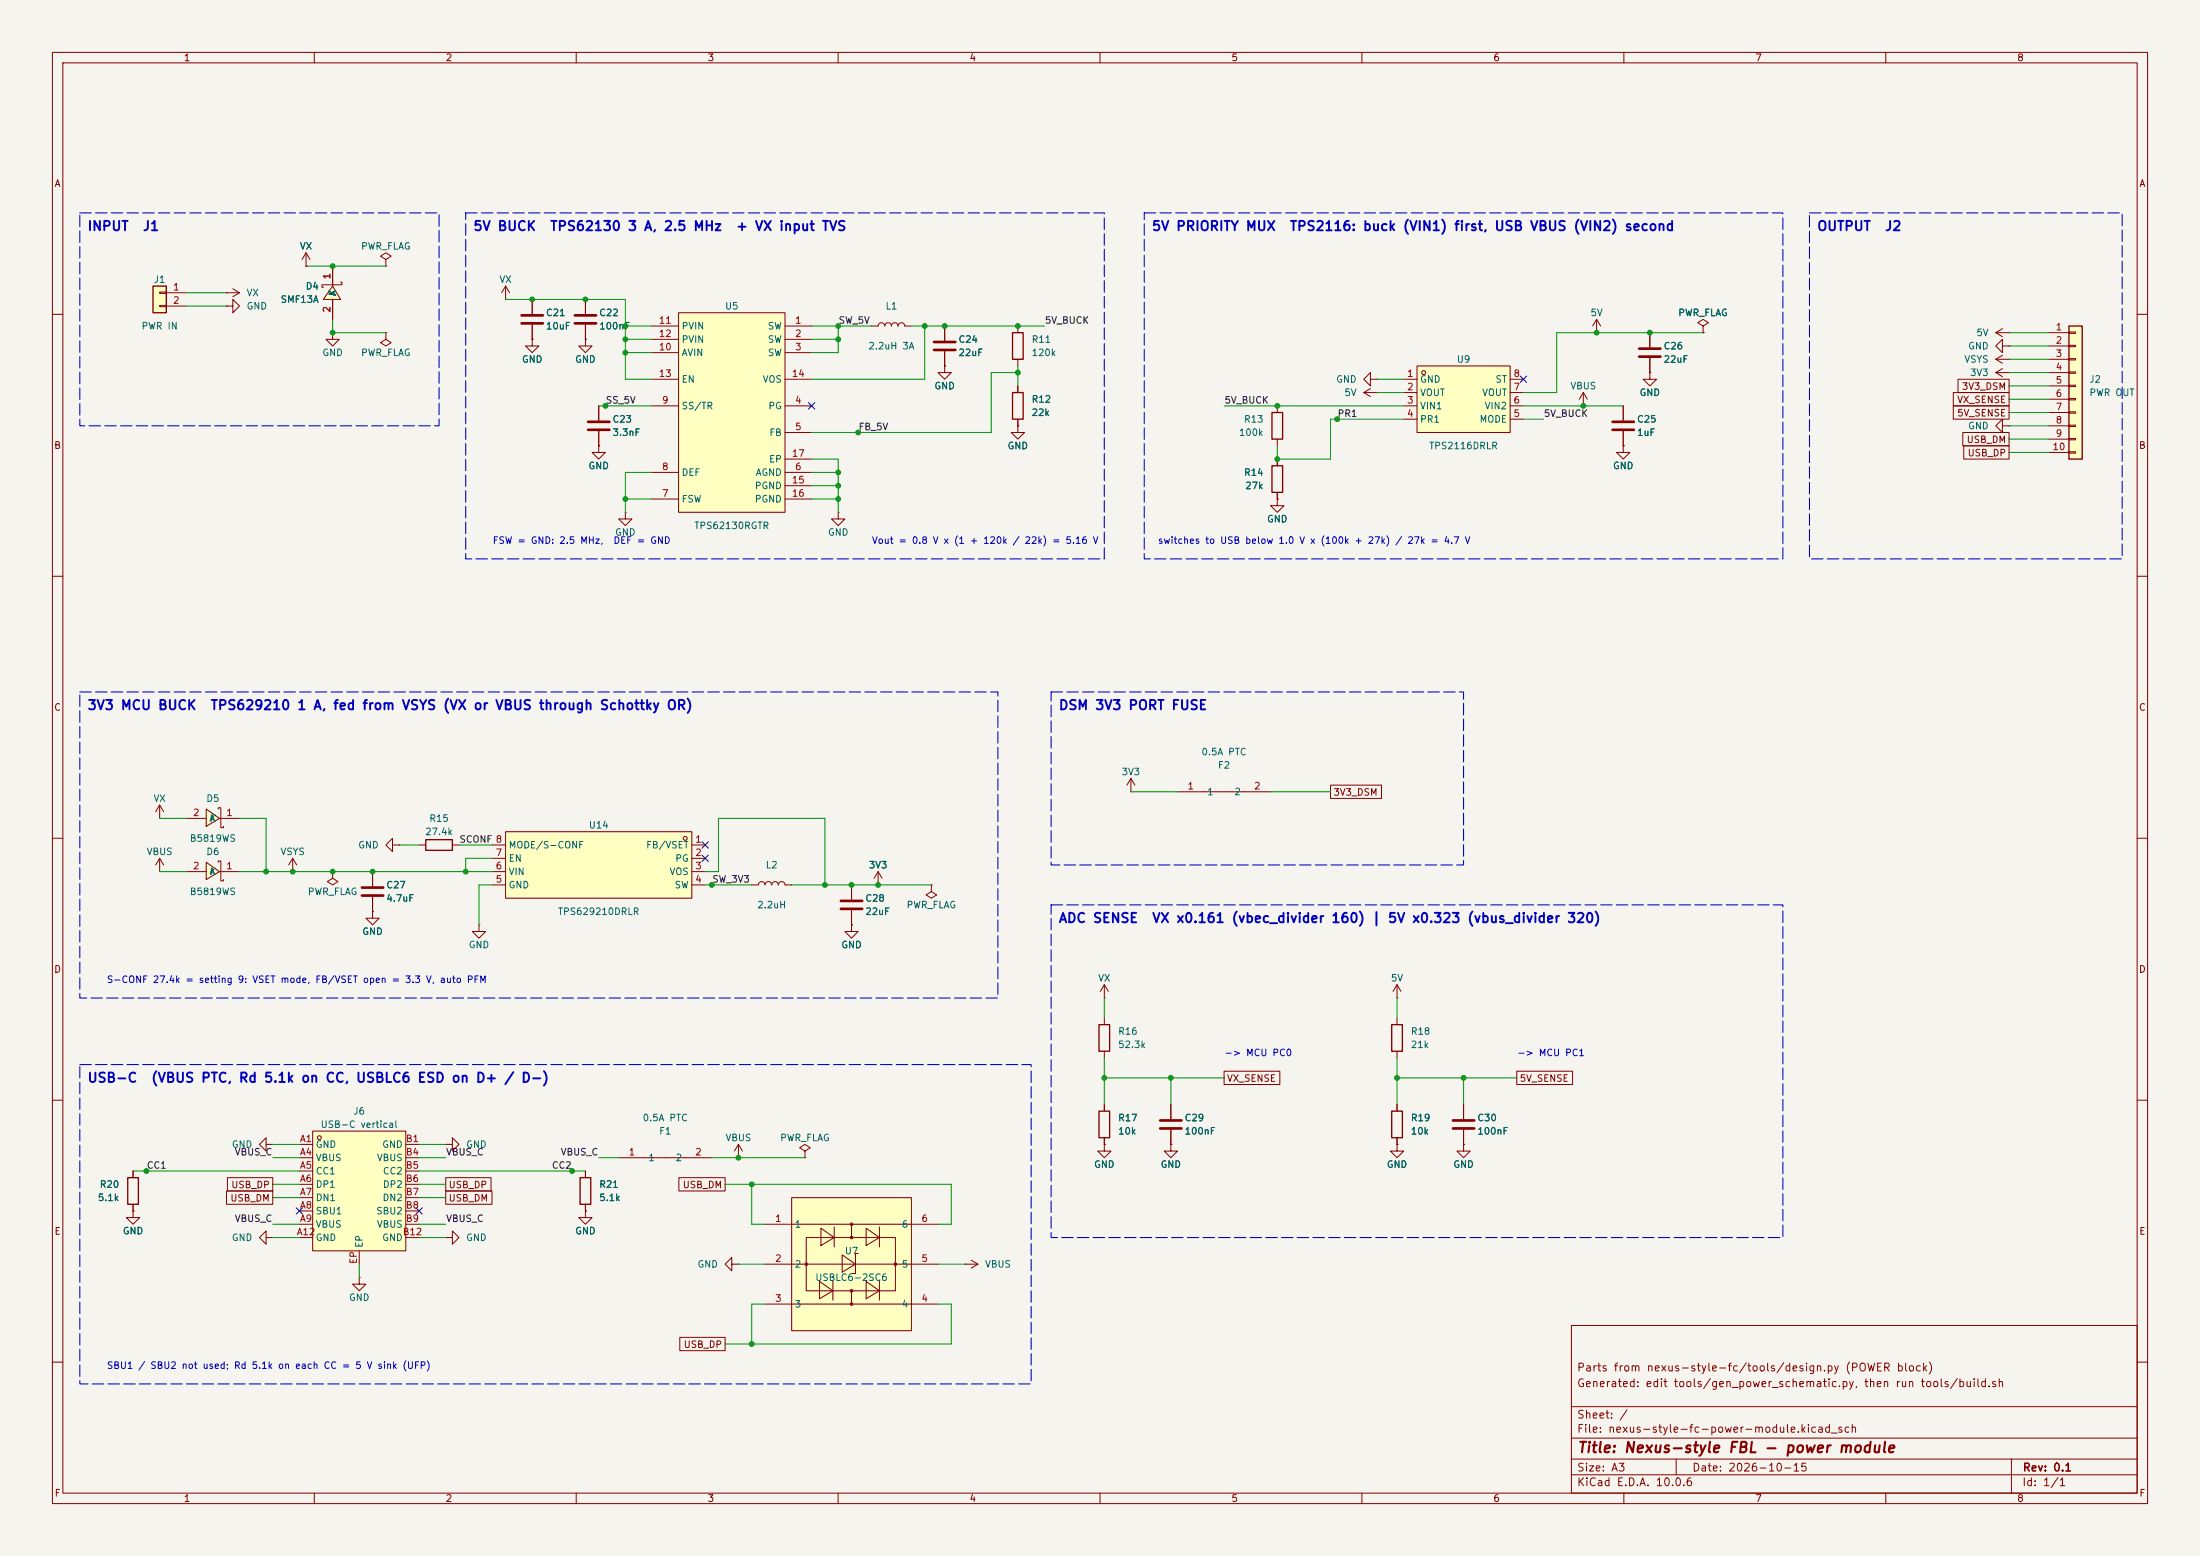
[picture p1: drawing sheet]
<svg xmlns="http://www.w3.org/2000/svg" width="420mm" height="297mm" viewBox="0 0 420 297" stroke-linecap="round" stroke-linejoin="round" font-family="sans-serif">
<path d="M0 0h420v297h-420z" fill="#f5f4ef" stroke="#f5f4ef" stroke-width=".19"/>
<g fill="none" stroke="#840000" stroke-width=".19">
<path d="M10 10h400v277h-400zM12 12h396v273h-396zM60 10v2M110 10v2M160 10v2M210 10v2M260 10v2M310 10v2M360 10v2M10 60h2M166.4 62.2h1.2a.64 .64 0 0 1 .7-.6 .64 .64 0 0 1 .6 .6 .64 .64 0 0 1 .6-.6 .64 .64 0 0 1 .7 .6 .64 .64 0 0 1 .6-.6 .64 .64 0 0 1 .6 .6 .64 .64 0 0 1 .7-.6 .64 .64 0 0 1 .6 .6h1.3M315 71.1v1.3h1.2l-1.2 1.3-1.3-1.3h1.3"/>
<path d="M315 71.1h.1M325.1 62.2l1-.6-1-.6-1 .6 1 .6v1.3M325.1 63.5h.1M381 71.1l1.3 .8M381 71.1h2.5M381 68.6l1.3 .7M381 68.6h2.5M381 63.5l1.3 .8M381 63.5h2.5M382.3 66v-1.2l-1.3 1.2 1.3 1.3v-1.3h1.2M382.3 70.4l-1.3 .7M382.3 67.8l-1.3 .8"/>
<path d="M382.3 62.7l-1.3 .8M383.5 71.1h.1M383.5 68.6h.1M383.5 63.5h.1M383.5 66h.1M408 60h2M119.4 97.8v1.3h1.2l-1.2 1.2-1.3-1.2h1.3M119.4 97.8h.1M382.3 81.3v-1.3l-1.3 1.3 1.3 1.3v-1.3h1.2M383.5 81.3h.1M10 110h2M408 110h2"/>
<path d="M10 160h2M408 160h2M10 210h2M408 210h2M139.7 241.3v-1.3l-1.3 1.3 1.3 1.3v-1.3h1.3M141 241.3h.1M300 253h108v32h-108zM10 260h2M300 278.5h108M300 274.5h108M300 268.5h108M320 278.5v3"/>
<path d="M384 278.5v6.5M408 260h2M60 285v2M110 285v2M160 285v2M210 285v2M260 285v2M300 281.5h108M310 285v2M360 285v2"/>
</g>
<path d="M395 62.2h2.5v25.4h-2.5z" fill="#ffffc2"/>
<path d="M242.8 78.7h2.1v5.1h-2.1zM395 62.2h2.5v25.4h-2.5zM242.8 88.9h2.1v5.1h-2.1z" fill="none" stroke="#840000" stroke-width=".25"/>
<g fill="none" stroke="#840000" stroke-width=".19">
<path d="M180.3 69.9v1.2h1.3l-1.3 1.3-1.2-1.3h1.2M180.3 69.9h.1M180.3 62.2v2.8M180.3 67.1v2.8M243.8 77.5v1.2M260.3 74.9l1.3 .8M260.3 74.9h2.6M261.6 72.4v-1.3l-1.3 1.3 1.3 1.3v-1.3h1.3M261.6 74.2l-1.3 .7M262.9 74.9h.1M262.9 72.4h.1M302.3 77.5h.1"/>
<path d="M302.3 74.9l-.8 1.3M302.3 74.9l.7 1.3M302.3 74.9v2.6M309.9 77.5v2.8M391.2 63.5h3.8M391.2 66h3.8M391.2 68.6h3.8M391.2 71.1h3.8M391.2 73.7h3.8M391.2 76.2h3.8M391.2 78.7h3.8M395 63.4h1.2v.2h-1.2z"/>
<path d="M395 65.9h1.2v.3h-1.2zM395 68.5h1.2v.2h-1.2zM395 71h1.2v.2h-1.2zM395 73.5h1.2v.3h-1.2zM395 76.1h1.2v.2h-1.2zM395 78.6h1.2v.3h-1.2zM194.3 81.3v1.3h1.3l-1.3 1.2-1.3-1.2h1.3M194.3 81.3h.1M243.8 95.3v1.2h1.3l-1.3 1.3-1.2-1.3h1.2M243.8 95.3h.1M243.8 83.8v1.3M243.8 87.6v1.3"/>
<path d="M243.8 94v1.3M309.9 85.1v1.3h1.2l-1.2 1.2-1.3-1.2h1.3M309.9 85.1h.1M309.9 82.3v2.8M391.2 81.3h3.8M391.2 83.8h3.8M391.2 86.4h3.8M395 81.2h1.2v.2h-1.2zM395 83.7h1.2v.2h-1.2zM395 86.2h1.2v.3h-1.2z"/>
</g>
<path d="M178.3 65.3h4.1M178.3 66.8h4.1M307.8 80.5h4.1M307.8 82h4.1" fill="none" stroke="#840000" stroke-width=".51"/>
<path d="M270.5 69.9h17.8v12.7h-17.8z" fill="#ffffc2"/>
<g fill="none" stroke="#840000" stroke-width=".19">
<path d="M268 72.4h2.5M268 74.9h2.5M268 77.5h2.5M270.5 69.9h17.8v12.7h-17.8zM288.3 72.4h2.5M288.3 74.9h2.5M288.3 77.5h2.5M268 80h2.5M288.3 80h2.5"/>
<circle cx="271.8" cy="71.1" r=".38"/>
</g>
<path d="M129.5 59.7h20.4v38.1h-20.4z" fill="#ffffc2"/>
<g fill="none" stroke="#840000" stroke-width=".19">
<path d="M129.5 59.7h20.4v38.1h-20.4zM124.5 62.2h5M124.5 64.8h5M124.5 67.3h5M124.5 77.5h5M124.5 72.4h5M149.9 62.2h5M149.9 64.8h5M149.9 67.3h5M149.9 77.5h5M149.9 72.4h5M124.5 90.2h5"/>
<path d="M124.5 95.3h5M149.9 82.6h5M149.9 90.2h5M149.9 95.3h5M149.9 92.7h5M149.9 87.6h5M30.5 156.2h.1M30.5 153.7l-.8 1.2M30.5 153.7l.7 1.2M30.5 153.7v2.5M266.7 194.3v1.3M210.8 218.4v1.3h1.3l-1.3 1.3-1.3-1.3h1.3"/>
<path d="M210.8 218.4h.1M210.8 210.8v1.3M210.8 217.2v1.2M223.5 218.4v1.3h1.3l-1.3 1.3-1.3-1.3h1.3M223.5 218.4h.1M223.5 210.8v2.8M223.5 215.6v2.8M266.7 218.4v1.3h1.3l-1.3 1.3-1.3-1.3h1.3M266.7 218.4h.1M266.7 200.7v1.2M266.7 210.8v1.3M266.7 217.2v1.2"/>
<path d="M279.4 210.8v2.8M279.4 215.6v2.8M25.4 223.5v1.3M25.4 229.9v1.2M118.1 221h17.8M184.1 241.3h.1M184.1 241.3h2.6M185.4 240.5l1.3 .8M186.7 241.3l-1.3 .8"/>
</g>
<path d="M265.7 195.6h2v5.1h-2zM209.8 212.1h2v5.1h-2zM265.7 212.1h2v5.1h-2zM24.4 224.8h2v5.1h-2z" fill="none" stroke="#840000" stroke-width=".25"/>
<path d="M221.5 213.9h4.1M221.5 215.4h4.1M277.4 213.9h4M277.4 215.4h4" fill="none" stroke="#840000" stroke-width=".51"/>
<path d="M39.4 154.4l2.5 1.8-2.5 1.5z" fill="#ffffc2"/>
<g fill="none" stroke="#840000" stroke-width=".19">
<path d="M194.3 62.2v1.3M194.3 68.6v1.3M194.3 73.7v1.2M194.3 80v1.3M35.6 156.2h3.8M39.4 154.4l2.5 1.8-2.5 1.5zM41.7 154.4v-.2h.5v3.8h.5v-.3M41.9 156.2h3.8M215.9 151.1h.1M215.9 148.6l-.8 1.3M215.9 148.6l.8 1.3M215.9 148.6v2.5"/>
<path d="M224.8 151.1h17.8M71.1 166.4v2.8M71.1 171.2v2.8M80 161.3h1.3M86.4 161.3h1.2M91.4 176.5v1.3h1.3l-1.3 1.3-1.2-1.3h1.2M91.4 176.5h.1M210.8 190.5h.1M210.8 188v2.5M210.8 194.3v1.3M210.8 188l-.7 1.2M210.8 188l.8 1.2"/>
<path d="M266.7 190.5h.1M266.7 188l-.8 1.2M266.7 188l.8 1.2M266.7 188v2.5M210.8 200.7v1.2M279.4 218.4v1.3h1.3l-1.3 1.3-1.3-1.3h1.3M279.4 218.4h.1"/>
</g>
<path d="M193.3 74.9h2v5.1h-2zM193.3 63.5h2v5.1h-2zM81.3 160.3h5.1v2h-5.1zM209.8 195.6h2v5.1h-2z" fill="none" stroke="#840000" stroke-width=".25"/>
<path d="M69.1 169.4h4.1M69.1 170.9h4.1" fill="none" stroke="#840000" stroke-width=".51"/>
<path d="M96.5 158.8h35.6v12.7h-35.6z" fill="#ffffc2"/>
<g fill="none" stroke="#840000" stroke-width=".19">
<path d="M96.5 158.8h35.6v12.7h-35.6zM63.5 166.4v1.2l1 .7-1 .6-1-.6 1-.7M63.5 166.4h.1M71.1 174v1.3h1.3l-1.3 1.2-1.3-1.2h1.3M71.1 174h.1M94 161.3h2.5M94 163.8h2.5M94 166.4h2.5M94 168.9h2.5M132.1 161.3h2.5M132.1 163.8h2.5M132.1 166.4h2.5"/>
<path d="M132.1 168.9h2.5M143.5 168.9h1.3a.64 .64 0 0 1 .6-.6 .64 .64 0 0 1 .6 .6 .64 .64 0 0 1 .7-.6 .64 .64 0 0 1 .6 .6 .64 .64 0 0 1 .7-.6 .64 .64 0 0 1 .6 .6 .64 .64 0 0 1 .6-.6 .64 .64 0 0 1 .7 .6h1.2M50.8 218.4v-1.2l-1.3 1.2 1.3 1.3v-1.3h1.3M52.1 218.4h.1"/>
<circle cx="130.8" cy="160" r=".38"/>
</g>
<g fill="#ffffc2">
<path d="M151.1 228.6h22.9v25.4h-22.9z"/>
<path d="M153.9 236.2h17v10.2h-17z"/>
<path d="M156.5 244.6l2.5 1.8-2.5 1.5z"/>
<path d="M156.7 234.4l2.6 1.8-2.6 1.5z"/>
<path d="M160.8 239.5l2.5 1.8-2.5 1.5z"/>
<path d="M165.3 234.4l2.6 1.8-2.6 1.5z"/>
<path d="M165.3 244.6l2.6 1.8-2.6 1.5z"/>
</g>
<g fill="none" stroke="#840000" stroke-width=".19">
<path d="M146 233.7h33.1M151.1 228.6h22.9v25.4h-22.9zM153.9 236.2h17v10.2h-17zM156.7 234.4l2.6 1.8-2.6 1.5zM159.3 234.2v3.8M160.8 239.5l2.5 1.8-2.5 1.5zM162.6 233.7v2.5M163.8 239.3h-.5v3.8h-.7M165.3 234.4l2.6 1.8-2.6 1.5zM167.9 234.2v3.8M146 241.3h33.1M146 248.9h33.1"/>
<path d="M156.5 244.6l2.5 1.8-2.5 1.5zM159 244.3v3.9M162.6 246.4v2.5M165.3 244.6l2.6 1.8-2.6 1.5zM167.9 244.3v3.9"/>
<circle cx="162.6" cy="233.7" r=".25"/>
<circle cx="162.6" cy="236.2" r=".25"/>
<circle cx="153.9" cy="241.3" r=".25"/>
<circle cx="162.6" cy="246.4" r=".25"/>
<circle cx="162.6" cy="248.9" r=".25"/>
<circle cx="170.9" cy="241.3" r=".25"/>
</g>
<path d="M39.4 164.6l2.5 1.8-2.5 1.5z" fill="#ffffc2"/>
<g fill="none" stroke="#840000" stroke-width=".19">
<path d="M43.2 58.4h1.2v-1.2l1.3 1.2-1.3 1.3v-1.3M43.2 58.4h.1M43.2 55.9h.1M43.2 55.9h2.5M44.4 55.1l1.3 .8M45.7 55.9l-1.3 .7M304.8 63.5h.1M304.8 61l-.8 1.2M304.8 61l.8 1.2M304.8 61v2.5M315 63.5v2.8M315 68.3v2.8"/>
<path d="M30.5 166.4h.1M30.5 163.8l-.8 1.3M30.5 163.8l.7 1.3M30.5 163.8v2.6M35.6 166.4h3.8M39.4 164.6l2.5 1.8-2.5 1.5zM41.7 164.6v-.3h.5v3.9h.5v-.3M41.9 166.4h3.8M55.9 166.4h.1M55.9 163.8l-.8 1.3M55.9 163.8l.7 1.3M55.9 163.8v2.6"/>
<path d="M74.9 161.3v-1.3l-1.2 1.3 1.2 1.3v-1.3h1.3M76.2 161.3h.1M162.6 176.5v1.3h1.2l-1.2 1.3-1.3-1.3h1.3M162.6 176.5h.1M162.6 168.9v2.8M162.6 173.7v2.8M167.6 168.9h.1M167.6 166.4l-.7 1.2M167.6 166.4l.8 1.2M167.6 166.4v2.5M177.8 168.9v1.3l1 .6-1 .7-1-.7 1-.6M177.8 168.9h.1"/>
<path d="M141 218.4l-.8 1.3M141 218.4l.7 1.3M141 218.4v2.6M153.7 219.7l1-.6-1-.7-1 .7 1 .6v1.3M85.1 236.2h1.3v-1.3l1.2 1.3-1.2 1.3v-1.3M85.1 236.2h.1M111.8 231.1v1.3h1.2l-1.2 1.3-1.3-1.3h1.3M111.8 231.1h.1M111.8 223.5v1.3M111.8 229.9v1.2M141 221h.1M153.7 221h.1"/>
</g>
<path d="M312.9 66.5h4.1M312.9 68.1h4.1M160.5 172h4.1M160.5 173.5h4.1" fill="none" stroke="#840000" stroke-width=".51"/>
<path d="M110.7 224.8h2.1v5.1h-2.1z" fill="none" stroke="#840000" stroke-width=".25"/>
<path d="M63.5 54.6l1.5 2.6h-3.3z" fill="#ffffc2"/>
<g fill="none" stroke="#840000" stroke-width=".19">
<path d="M63.5 54.6l1.5 2.6h-3.3zM63.5 50.8v3.8M63.5 57.2v3.8M65 53.9h.3v.5h-3.8v.5h.2M96.5 57.2h.1M96.5 54.6l-.7 1.3M96.5 54.6l.8 1.3M96.5 54.6v2.6M111.8 57.2v2.7M101.6 64.8v1.2h1.3l-1.3 1.3-1.3-1.3h1.3M101.6 64.8h.1M111.8 64.8v1.2h1.2l-1.2 1.3-1.3-1.3h1.3"/>
<path d="M111.8 64.8h.1M111.8 62v2.8"/>
</g>
<path d="M109.7 60.2h4.1M109.7 61.7h4.1" fill="none" stroke="#840000" stroke-width=".51"/>
<path d="M59.7 215.9h17.8v22.9h-17.8z" fill="#ffffc2"/>
<g fill="none" stroke="#840000" stroke-width=".19">
<path d="M101.6 57.2v2.7M101.6 62v2.8M114.3 77.5v2.8M114.3 85.1v1.3h1.3l-1.3 1.2-1.3-1.2h1.3M114.3 85.1h.1M114.3 82.3v2.8M57.1 218.4h2.6M59.7 215.9h17.8v22.9h-17.8zM77.5 218.4h2.5M57.1 221h2.6M57.1 223.5h2.6M57.1 226.1h2.6"/>
<path d="M57.1 228.6h2.6M57.1 231.1h2.6M57.1 233.7h2.6M57.1 236.2h2.6M68.6 238.8v2.5M77.5 221h2.5M77.5 223.5h2.5M77.5 226.1h2.5M77.5 228.6h2.5M77.5 231.1h2.5M77.5 233.7h2.5M77.5 236.2h2.5"/>
<circle cx="61" cy="217.2" r=".38"/>
</g>
<path d="M99.6 60.2h4M99.6 61.7h4M112.3 80.5h4M112.3 82h4" fill="none" stroke="#840000" stroke-width=".51"/>
<path d="M29.2 54.6h2.5v5.1h-2.5z" fill="#ffffc2"/>
<path d="M29.2 54.6h2.5v5.1h-2.5z" fill="none" stroke="#840000" stroke-width=".25"/>
<g fill="none" stroke="#840000" stroke-width=".19">
<path d="M30.5 55.8h1.2v.2h-1.2zM30.5 58.3h1.2v.2h-1.2zM31.7 55.9h3.9M31.7 58.4h3.9M58.4 50.8h.1M58.4 48.3l-.7 1.2M58.4 48.3l.8 1.2M58.4 48.3v2.5M63.5 50.8v3.8M63.5 57.2v3.8M73.7 49.5l1-.6-1-.6-1.1 .6 1.1 .6v1.3M73.7 50.8h.1"/>
<path d="M101.6 57.2v2.7M111.8 57.2v2.7M63.5 63.5v1.3h1.3l-1.3 1.2-1.3-1.2h1.3M63.5 63.5h.1M73.7 63.5v1.3l1 .6-1 .6-1.1-.6 1.1-.6M73.7 63.5h.1M101.6 64.8h.1M101.6 62v2.8M111.8 64.8h.1M111.8 62v2.8M114.3 77.5v2.8M180.3 69.9h.1"/>
<path d="M180.3 62.2v2.8M180.3 67.1v2.8M194.3 73.7v1.2M309.9 77.5v2.8M315 71.1h.1M315 63.5v2.8M315 68.3v2.8M325.1 63.5h.1M372.9 74.9h10.6v2.6h-10.6zM372.9 77.5h10.6v2.5h-10.6zM373.8 72.4h9.7v2.5h-9.7zM114.3 85.1h.1"/>
<path d="M114.3 82.3v2.8M160 97.8v1.3h1.3l-1.3 1.2-1.3-1.2h1.3M160 97.8h.1M194.3 81.3h.1M194.3 80v1.3M243.8 95.3h.1M243.8 87.6v1.3M243.8 94v1.3M309.9 85.1h.1M309.9 82.3v2.8M374.7 82.5h8.8v2.6h-8.8zM374.9 85.1h8.6v2.5h-8.6z"/>
<path d="M254 149.9h9.7v2.5h-9.7zM71.1 174h.1M71.1 166.4v2.8M71.1 171.2v2.8M162.6 176.5h.1M162.6 168.9v2.8M162.6 173.7v2.8M167.6 168.9h.1M85.1 218.4h1.3v-1.2l1.2 1.2-1.2 1.3v-1.3M85.1 218.4h.1M210.8 218.4h.1M210.8 210.8v1.3"/>
<path d="M210.8 217.2v1.2M223.5 218.4h.1M223.5 210.8v2.8M223.5 215.6v2.8M233.7 204.5h10.6v2.5h-10.6zM266.7 218.4h.1M266.7 210.8v1.3M266.7 217.2v1.2M279.4 218.4h.1M279.4 210.8v2.8M279.4 215.6v2.8M289.6 204.5h10.6v2.5h-10.6z"/>
<path d="M25.4 231.1v1.3h1.3l-1.3 1.3-1.3-1.3h1.3M25.4 231.1h.1M25.4 223.5v1.3M25.4 229.9v1.2M43.2 227.3h8.9v2.6h-8.9zM43.4 224.8h8.7v2.5h-8.7zM50.8 236.2v-1.3l-1.3 1.3 1.3 1.3v-1.3h1.3M52.1 236.2h.1M85.1 227.3h8.8v2.6h-8.8zM85.1 224.8h8.6v2.5h-8.6zM111.8 231.1h.1M111.8 223.5v1.3"/>
<path d="M111.8 229.9v1.2M129.6 224.8h8.8v2.5h-8.8zM68.6 243.8v1.3h1.2l-1.2 1.3-1.3-1.3h1.3M68.6 243.8h.1M129.8 255.3h8.6v2.5h-8.6z"/>
</g>
<g fill="none" stroke="#009600" stroke-width=".19">
<path d="M35.6 55.9h7.6M35.6 58.4h7.6M58.4 50.8h15.3M96.5 57.2h22.9v15.2h5.1M63.5 61v2.5h10.2M114.3 77.5h10.2M119.4 62.2h5.1M119.4 64.8h5.1M119.4 67.3h5.1M154.9 62.2h11.5M154.9 64.8h5.1M160 62.2v5.1h-5.1"/>
<path d="M174 62.2h25.4M176.5 62.2v10.2h-21.6M194.3 71.1h-5.1v11.5h-34.3M194.3 69.9v3.8M233.7 77.5h34.3M262.9 72.4h5.1M262.9 74.9h5.1M290.8 77.5h19.1M325.1 63.5h-27.9v11.4h-6.4M383.5 73.7h7.7M383.5 63.5h7.7M383.5 78.7h7.7"/>
<path d="M383.5 71.1h7.7M383.5 76.2h7.7M383.5 66h7.7M383.5 68.6h7.7M119.4 95.3h5.1M124.5 90.2h-5.1v7.6M154.9 87.6h5.1v10.2M154.9 95.3h5.1M154.9 90.2h5.1M154.9 92.7h5.1M268 80h-14v7.6h-10.2v-2.5M290.8 80h3.8"/>
<path d="M383.5 83.8h7.7M383.5 81.3h7.7M383.5 86.4h7.7M30.5 156.2h5.1M45.7 156.2h5.1v10.2M215.9 151.1h8.9M242.6 151.1h11.4M30.5 166.4h5.1M45.7 166.4h48.3M76.2 161.3h3.8M87.6 161.3h6.4M94 168.9h-2.6v7.6"/>
<path d="M94 163.8h-5.1v2.6M134.6 168.9h8.9M134.6 166.4h2.6v-10.2h20.3v12.7M151.1 168.9h26.7M210.8 190.5v3.8M266.7 190.5v3.8M52.1 218.4h5M80 218.4h5.1M210.8 201.9v8.9M210.8 205.7h22.9M223.5 205.7v5.1M266.7 205.7h22.9"/>
<path d="M266.7 201.9v8.9M279.4 205.7v5.1M25.4 223.5h31.7M52.1 228.6h5M52.1 233.7h5M52.1 221h5M52.1 226.1h5M52.1 236.2h5M80 228.6h5.1M80 233.7h5.1M80 221h5.1M80 226.1h5.1"/>
<path d="M80 236.2h5.1M80 223.5h31.8M114.3 221h3.8M135.9 221h17.8M138.4 226.1h43.2v7.6h-2.5M143.5 226.1v7.6h2.5M68.6 241.3v2.5M141 241.3h5M146 248.9h-2.5v7.6M179.1 248.9h2.5v7.6h-43.2M179.1 241.3h5"/>
</g>
<path d="M154.3 76.9l1.2 1.2M155.5 76.9l-1.2 1.2M290.2 71.8l1.2 1.2M291.4 71.8l-1.2 1.2M134 163.2l1.2 1.2M134 160.7l1.2 1.2M135.2 163.2l-1.2 1.2M135.2 160.7l-1.2 1.2M56.5 230.5l1.3 1.2M57.8 230.5l-1.3 1.2M79.4 230.5l1.2 1.2M80.6 230.5l-1.2 1.2" fill="none" stroke="#000084" stroke-width=".19"/>
<path d="M15.2 40.6h68.6v40.7h-68.6zM88.9 40.6h121.9v66.1h-121.9zM218.4 40.6h122v66.1h-122zM345.4 40.6h59.7v66.1h-59.7zM15.2 132.1h175.3v58.4h-175.3zM200.7 132.1h78.7v33h-78.7zM200.7 172.7h139.7v63.5h-139.7zM15.2 203.2h181.6v61h-181.6z" fill="none" stroke="#0000c2" stroke-width=".2" stroke-dasharray="2.2 .8"/>
<g fill="#009600" stroke="#009600" stroke-width=".19">
<circle cx="180.3" cy="62.2" r=".46"/>
<circle cx="194.3" cy="62.2" r=".46"/>
<circle cx="194.3" cy="71.1" r=".46"/>
<circle cx="176.5" cy="62.2" r=".46"/>
<circle cx="119.4" cy="64.8" r=".46"/>
<circle cx="119.4" cy="67.3" r=".46"/>
<circle cx="160" cy="64.8" r=".46"/>
<circle cx="143.5" cy="256.5" r=".46"/>
<circle cx="135.9" cy="168.9" r=".46"/>
<circle cx="157.5" cy="168.9" r=".46"/>
<circle cx="162.6" cy="168.9" r=".46"/>
<circle cx="167.6" cy="168.9" r=".46"/>
<circle cx="160" cy="90.2" r=".46"/>
<circle cx="160" cy="92.7" r=".46"/>
<circle cx="160" cy="95.3" r=".46"/>
<circle cx="163.8" cy="82.6" r=".46"/>
<circle cx="63.5" cy="50.8" r=".46"/>
<circle cx="63.5" cy="63.5" r=".46"/>
<circle cx="141" cy="221" r=".46"/>
<circle cx="143.5" cy="226.1" r=".46"/>
<circle cx="109.2" cy="223.5" r=".46"/>
<circle cx="50.8" cy="166.4" r=".46"/>
<circle cx="55.9" cy="166.4" r=".46"/>
<circle cx="63.5" cy="166.4" r=".46"/>
<circle cx="27.9" cy="223.5" r=".46"/>
<circle cx="88.9" cy="166.4" r=".46"/>
<circle cx="71.1" cy="166.4" r=".46"/>
<circle cx="115.6" cy="77.5" r=".46"/>
<circle cx="119.4" cy="95.3" r=".46"/>
<circle cx="101.6" cy="57.2" r=".46"/>
<circle cx="111.8" cy="57.2" r=".46"/>
<circle cx="119.4" cy="62.2" r=".46"/>
<circle cx="160" cy="62.2" r=".46"/>
<circle cx="266.7" cy="205.7" r=".46"/>
<circle cx="279.4" cy="205.7" r=".46"/>
<circle cx="223.5" cy="205.7" r=".46"/>
<circle cx="210.8" cy="205.7" r=".46"/>
<circle cx="255.3" cy="80" r=".46"/>
<circle cx="243.8" cy="87.6" r=".46"/>
<circle cx="243.8" cy="77.5" r=".46"/>
<circle cx="304.8" cy="63.5" r=".46"/>
<circle cx="315" cy="63.5" r=".46"/>
<circle cx="302.3" cy="77.5" r=".46"/>
</g>
<text font-size="2" fill="#840000" x="301" y="277.8">Title: Nexus-style FBL - power module</text>
<g font-size="1.8" fill="#0000c2">
<text x="16.6" y="44.5">INPUT</text>
<text x="27.1" y="44.5">J1</text>
<text x="90.2" y="44.5">5V BUCK</text>
<text x="104.9" y="44.5">TPS62130 3 A, 2.5 MHz</text>
<text x="140.4" y="44.5">+ VX input TVS</text>
<text x="219.8" y="44.5">5V PRIORITY MUX</text>
<text x="246.1" y="44.5">TPS2116: buck (VIN1) first, USB VBUS (VIN2) second</text>
<text x="346.8" y="44.5">OUTPUT</text>
<text x="359.7" y="44.5">J2</text>
<text x="16.6" y="135.9">3V3 MCU BUCK</text>
<text x="40.1" y="135.9">TPS629210 1 A, fed from VSYS (VX or VBUS through Schottky OR)</text>
<text x="202" y="135.9">DSM 3V3 PORT FUSE</text>
<text x="202" y="176.6">ADC SENSE</text>
<text x="219.8" y="176.6">VX x0.161 (vbec_divider 160) | 5V x0.323 (vbus_divider 320)</text>
<text x="16.6" y="207.1">USB-C</text>
<text x="28.7" y="207.1">(VBUS PTC, Rd 5.1k on CC, USBLC6 ESD on D+ / D-)</text>
</g>
<g font-size="1.5" fill="#840000">
<text x="300.9" y="262.1">Parts from nexus-style-fc/tools/design.py (POWER block)</text>
<text x="300.9" y="265.1">Generated: edit tools/gen_power_schematic.py, then run tools/build.sh</text>
<text x="300.9" y="273.8">File: nexus-style-fc-power-module.kicad_sch</text>
<text x="300.9" y="271.1">Sheet: /</text>
<text x="300.9" y="281.2">Size: A3</text>
<text x="322.9" y="281.2">Date: 2026-10-15</text>
<text x="386" y="281.2">Rev: 0.1</text>
<text x="300.9" y="284">KiCad E.D.A. 10.0.6</text>
<text x="385.9" y="284">Id: 1/1</text>
</g>
<g font-size="1.3" fill="#840000">
<text x="35" y="12">1</text>
<text x="85" y="12">2</text>
<text x="135" y="12">3</text>
<text x="185" y="12">4</text>
<text x="235" y="12">5</text>
<text x="285" y="12">6</text>
<text x="335" y="12">7</text>
<text x="385" y="12">8</text>
<text x="10.3" y="36">A</text>
<text x="408.3" y="36">A</text>
<text x="373.5" y="77.3">VX_SENSE</text>
<text x="374.4" y="74.7">3V3_DSM</text>
<text x="373.5" y="79.8">5V_SENSE</text>
<text x="10.2" y="86">B</text>
<text x="375.3" y="84.9">USB_DM</text>
<text x="375.5" y="87.4">USB_DP</text>
<text x="408.2" y="86">B</text>
<text x="10.2" y="136">C</text>
<text x="408.2" y="136">C</text>
<text x="254.4" y="152.2">3V3_DSM</text>
<text x="10.2" y="186">D</text>
<text x="408.2" y="186">D</text>
<text x="234.1" y="206.8">VX_SENSE</text>
<text x="290" y="206.8">5V_SENSE</text>
<text x="44" y="227.1">USB_DP</text>
<text x="85.5" y="227.1">USB_DP</text>
<text x="130.2" y="227.1">USB_DM</text>
<text x="43.9" y="229.7">USB_DM</text>
<text x="85.5" y="229.7">USB_DM</text>
<text x="10.3" y="236">E</text>
<text x="408.3" y="236">E</text>
<text x="130.4" y="257.6">USB_DP</text>
<text x="10.3" y="286">F</text>
<text x="35" y="287">1</text>
<text x="85" y="287">2</text>
<text x="135" y="287">3</text>
<text x="185" y="287">4</text>
<text x="235" y="287">5</text>
<text x="285" y="287">6</text>
<text x="335" y="287">7</text>
<text x="385" y="287">8</text>
<text x="408.3" y="286">F</text>
</g>
<g font-size="1.3" fill="#006464">
<text x="57.1" y="48">VX</text>
<text x="68.8" y="48">PWR_FLAG</text>
<text x="29.3" y="54.3">J1</text>
<text x="47" y="59.4">GND</text>
<text x="47" y="56.8">VX</text>
<text x="53.5" y="58.1">SMF13A</text>
<text x="58.2" y="55.6">D4</text>
<text x="64.5" y="56.7" transform="rotate(-90 64.5 56.7)">A</text>
<text x="64.5" y="56.6" transform="rotate(-90 64.5 56.6)">K</text>
<text x="95.2" y="54.3">VX</text>
<text x="138.3" y="59.4">U5</text>
<text x="168.9" y="59.4">L1</text>
<text x="26.9" y="63.2">PWR IN</text>
<text x="104.1" y="60.7">C21</text>
<text x="104.1" y="63.2">10uF</text>
<text x="114.3" y="60.7">C22</text>
<text x="114.3" y="63.2">100nF</text>
<text x="130" y="63.2">PVIN</text>
<text x="130" y="65.7">PVIN</text>
<text x="146.5" y="63.2">SW</text>
<text x="146.5" y="65.7">SW</text>
<text x="182.9" y="65.7">C24</text>
<text x="196.8" y="65.7">R11</text>
<text x="303.5" y="60.7">5V</text>
<text x="320.3" y="60.7">PWR_FLAG</text>
<text x="377.2" y="64.5">5V</text>
<text x="61.4" y="68.3">GND</text>
<text x="68.8" y="68.3">PWR_FLAG</text>
<text x="99.5" y="69.5">GND</text>
<text x="109.7" y="69.5">GND</text>
<text x="130" y="68.3">AVIN</text>
<text x="146.5" y="68.3">SW</text>
<text x="165.7" y="67">2.2uH 3A</text>
<text x="182.9" y="68.3">22uF</text>
<text x="196.8" y="68.3">120k</text>
<text x="278" y="69.5">U9</text>
<text x="317.5" y="67">C26</text>
<text x="317.5" y="69.5">22uF</text>
<text x="374.9" y="69.5">VSYS</text>
<text x="375.6" y="67">GND</text>
<text x="130" y="73.4">EN</text>
<text x="145.5" y="73.4">VOS</text>
<text x="178.3" y="74.6">GND</text>
<text x="196.8" y="77.2">R12</text>
<text x="255" y="73.4">GND</text>
<text x="256.5" y="75.9">5V</text>
<text x="271" y="73.4">GND</text>
<text x="271" y="75.9">VOUT</text>
<text x="282.8" y="75.9">VOUT</text>
<text x="285.4" y="73.4">ST</text>
<text x="299.7" y="74.6">VBUS</text>
<text x="312.9" y="75.9">GND</text>
<text x="376" y="72.1">3V3</text>
<text x="398.8" y="73.4">J2</text>
<text x="398.8" y="75.9">PWR OUT</text>
<text x="116.8" y="81">C23</text>
<text x="116.8" y="83.5">3.3nF</text>
<text x="130" y="78.4">SS/TR</text>
<text x="146.6" y="78.4">PG</text>
<text x="146.8" y="83.5">FB</text>
<text x="196.8" y="79.7">22k</text>
<text x="236.4" y="83.5">100k</text>
<text x="237.4" y="81">R13</text>
<text x="271" y="78.4">VIN1</text>
<text x="271" y="81">PR1</text>
<text x="282.4" y="81">MODE</text>
<text x="283.3" y="78.4">VIN2</text>
<text x="312.4" y="81">C25</text>
<text x="312.4" y="83.5">1uF</text>
<text x="375.6" y="82.2">GND</text>
<text x="112.2" y="89.9">GND</text>
<text x="146.7" y="88.6">EP</text>
<text x="192.2" y="86.1">GND</text>
<text x="272.7" y="86.1">TPS2116DRLR</text>
<text x="307.8" y="89.9">GND</text>
<text x="130" y="91.1">DEF</text>
<text x="144" y="93.7">PGND</text>
<text x="144.2" y="91.1">AGND</text>
<text x="237.4" y="91.1">R14</text>
<text x="237.6" y="93.7">27k</text>
<text x="130" y="96.2">FSW</text>
<text x="132.4" y="101.3">TPS62130RGTR</text>
<text x="144" y="96.2">PGND</text>
<text x="241.8" y="100">GND</text>
<text x="117.3" y="102.6">GND</text>
<text x="158" y="102.6">GND</text>
<text x="214" y="148.3">3V3</text>
<text x="229.3" y="144.5">0.5A PTC</text>
<text x="232.4" y="147">F2</text>
<text x="29.2" y="153.4">VX</text>
<text x="39.3" y="153.4">D5</text>
<text x="230.4" y="152.1">1</text>
<text x="235.5" y="152.1">2</text>
<text x="36.1" y="161">B5819WS</text>
<text x="39.9" y="157.2">A</text>
<text x="39.9" y="157.2">K</text>
<text x="81.1" y="159.7">27.4k</text>
<text x="81.8" y="157.2">R15</text>
<text x="112.3" y="158.4">U14</text>
<text x="27.9" y="163.5">VBUS</text>
<text x="39.3" y="163.5">D6</text>
<text x="39.9" y="167.3">A</text>
<text x="39.9" y="167.3">K</text>
<text x="53.5" y="163.5">VSYS</text>
<text x="68.3" y="162.3">GND</text>
<text x="97" y="167.3">VIN</text>
<text x="97" y="164.8">EN</text>
<text x="97" y="162.3">MODE/S-CONF</text>
<text x="123.2" y="162.3">FB/VSET</text>
<text x="127.7" y="167.3">VOS</text>
<text x="128.8" y="164.8">PG</text>
<text x="146.1" y="166.1">L2</text>
<text x="165.8" y="166.1">3V3</text>
<text x="36.1" y="171.1">B5819WS</text>
<text x="58.7" y="171.1">PWR_FLAG</text>
<text x="73.6" y="169.9">C27</text>
<text x="73.6" y="172.4">4.7uF</text>
<text x="97" y="169.9">GND</text>
<text x="128.7" y="169.9">SW</text>
<text x="144.4" y="173.7">2.2uH</text>
<text x="165.1" y="172.4">C28</text>
<text x="173" y="173.7">PWR_FLAG</text>
<text x="69.1" y="178.8">GND</text>
<text x="106.4" y="175">TPS629210DRLR</text>
<text x="165.1" y="175">22uF</text>
<text x="89.4" y="181.3">GND</text>
<text x="160.5" y="181.3">GND</text>
<text x="209.5" y="187.7">VX</text>
<text x="265.4" y="187.7">5V</text>
<text x="213.3" y="197.8">R16</text>
<text x="269.2" y="197.8">R18</text>
<text x="213.3" y="200.4">52.3k</text>
<text x="269.2" y="200.4">21k</text>
<text x="61.1" y="215.6">USB-C vertical</text>
<text x="67.4" y="213.1">J6</text>
<text x="122.6" y="214.3">0.5A PTC</text>
<text x="213.3" y="214.3">R17</text>
<text x="226" y="214.3">C29</text>
<text x="269.2" y="214.3">R19</text>
<text x="281.9" y="214.3">C30</text>
<text x="44.2" y="219.4">GND</text>
<text x="60.2" y="219.4">GND</text>
<text x="60.2" y="221.9">VBUS</text>
<text x="71.8" y="221.9">VBUS</text>
<text x="72.9" y="219.4">GND</text>
<text x="88.9" y="219.4">GND</text>
<text x="123.7" y="221.9">1</text>
<text x="125.7" y="216.9">F1</text>
<text x="128.9" y="221.9">2</text>
<text x="138.4" y="218.1">VBUS</text>
<text x="148.8" y="218.1">PWR_FLAG</text>
<text x="213.3" y="216.9">10k</text>
<text x="226" y="216.9">100nF</text>
<text x="269.2" y="216.9">10k</text>
<text x="281.9" y="216.9">100nF</text>
<text x="18.9" y="227">R20</text>
<text x="60.2" y="224.5">CC1</text>
<text x="60.2" y="227">DP1</text>
<text x="73" y="224.5">CC2</text>
<text x="73" y="227">DP2</text>
<text x="114.3" y="227">R21</text>
<text x="208.8" y="223.2">GND</text>
<text x="221.5" y="223.2">GND</text>
<text x="264.6" y="223.2">GND</text>
<text x="277.3" y="223.2">GND</text>
<text x="18.6" y="229.6">5.1k</text>
<text x="60.2" y="229.6">DN1</text>
<text x="60.2" y="232.1">SBU1</text>
<text x="71.7" y="232.1">SBU2</text>
<text x="72.9" y="229.6">DN2</text>
<text x="114.3" y="229.6">5.1k</text>
<text x="23.3" y="235.9">GND</text>
<text x="44.2" y="237.2">GND</text>
<text x="60.2" y="234.6">VBUS</text>
<text x="60.2" y="237.2">GND</text>
<text x="69.5" y="238.3" transform="rotate(-90 69.5 238.3)">EP</text>
<text x="71.8" y="234.6">VBUS</text>
<text x="72.9" y="237.2">GND</text>
<text x="88.9" y="237.2">GND</text>
<text x="109.7" y="235.9">GND</text>
<text x="151.6" y="234.6">1</text>
<text x="161.2" y="239.7">U7</text>
<text x="172" y="234.6">6</text>
<text x="133.1" y="242.3">GND</text>
<text x="151.6" y="242.3">2</text>
<text x="155.5" y="244.8">USBLC6-2SC6</text>
<text x="172" y="242.3">5</text>
<text x="187.9" y="242.3">VBUS</text>
<text x="66.5" y="248.6">GND</text>
<text x="151.6" y="249.9">3</text>
<text x="172" y="249.9">4</text>
</g>
<g font-size="1.3" fill="#a90000">
<text x="63.4" y="53.4" transform="rotate(-90 63.4 53.4)">1</text>
<text x="32.9" y="55.7">1</text>
<text x="32.9" y="58.3">2</text>
<text x="63.4" y="59.8" transform="rotate(-90 63.4 59.8)">2</text>
<text x="125.7" y="62.1">11</text>
<text x="125.7" y="64.6">12</text>
<text x="151.7" y="62.1">1</text>
<text x="151.7" y="64.6">2</text>
<text x="392.3" y="63.4">1</text>
<text x="392.3" y="65.9">2</text>
<text x="125.7" y="67.2">10</text>
<text x="151.7" y="67.2">3</text>
<text x="392.3" y="68.4">3</text>
<text x="392.3" y="71">4</text>
<text x="125.7" y="72.3">13</text>
<text x="126.3" y="77.3">9</text>
<text x="151.1" y="72.3">14</text>
<text x="151.7" y="77.3">4</text>
<text x="268.5" y="72.3">1</text>
<text x="268.5" y="74.8">2</text>
<text x="268.5" y="77.3">3</text>
<text x="288.8" y="77.3">6</text>
<text x="288.8" y="74.8">7</text>
<text x="288.8" y="72.3">8</text>
<text x="392.3" y="73.5">5</text>
<text x="392.3" y="76.1">6</text>
<text x="151.7" y="82.4">5</text>
<text x="268.5" y="79.9">4</text>
<text x="288.8" y="79.9">5</text>
<text x="392.3" y="78.6">7</text>
<text x="392.3" y="81.1">8</text>
<text x="392.3" y="83.7">9</text>
<text x="151.1" y="87.5">17</text>
<text x="391.7" y="86.2">10</text>
<text x="126.3" y="95.1">7</text>
<text x="126.3" y="90">8</text>
<text x="151.1" y="92.6">15</text>
<text x="151.1" y="95.1">16</text>
<text x="151.7" y="90">6</text>
<text x="226.6" y="151">1</text>
<text x="239.3" y="151">2</text>
<text x="36.7" y="156.1">2</text>
<text x="43.1" y="156.1">1</text>
<text x="132.6" y="161.2">1</text>
<text x="36.7" y="166.2">2</text>
<text x="43.1" y="166.2">1</text>
<text x="94.5" y="166.2">6</text>
<text x="94.5" y="163.7">7</text>
<text x="132.6" y="163.7">2</text>
<text x="132.6" y="166.2">3</text>
<text x="94.5" y="168.8">5</text>
<text x="132.6" y="168.8">4</text>
<text x="57.1" y="218.3">A1</text>
<text x="57.1" y="220.8">A4</text>
<text x="77.4" y="218.3">B1</text>
<text x="77.4" y="220.8">B4</text>
<text x="119.9" y="220.8">1</text>
<text x="132.6" y="220.8">2</text>
<text x="57.1" y="223.4">A5</text>
<text x="57.1" y="225.9">A6</text>
<text x="77.4" y="223.4">B5</text>
<text x="77.4" y="225.9">B6</text>
<text x="57.1" y="228.5">A7</text>
<text x="57.1" y="231">A8</text>
<text x="57.1" y="233.5">A9</text>
<text x="77.4" y="228.5">B7</text>
<text x="77.4" y="231">B8</text>
<text x="77.4" y="233.5">B9</text>
<text x="147.9" y="233.5">1</text>
<text x="175.8" y="233.5">6</text>
<text x="56.5" y="236.1">A12</text>
<text x="76.8" y="236.1">B12</text>
<text x="68.4" y="241.4" transform="rotate(-90 68.4 241.4)">EP</text>
<text x="147.9" y="241.2">2</text>
<text x="175.8" y="241.2">5</text>
<text x="147.9" y="248.8">3</text>
<text x="175.8" y="248.8">4</text>
</g>
<g font-size="1.3" fill="#0f0f0f">
<text x="160" y="62.1">SW_5V</text>
<text x="199.4" y="62.1">5V_BUCK</text>
<text x="115.5" y="77.3">SS_5V</text>
<text x="233.7" y="77.3">5V_BUCK</text>
<text x="163.8" y="82.4">FB_5V</text>
<text x="255.2" y="79.9">PR1</text>
<text x="294.6" y="79.9">5V_BUCK</text>
<text x="87.6" y="161.2">SCONF 8</text>
<text x="135.9" y="168.8">SW_3V3</text>
<text x="44.7" y="220.9">VBUS_C</text>
<text x="85.1" y="220.9">VBUS_C</text>
<text x="106.9" y="220.9">VBUS_C</text>
<text x="27.9" y="223.4">CC1</text>
<text x="105.2" y="223.4">CC2</text>
<text x="44.7" y="233.6">VBUS_C</text>
<text x="85.1" y="233.6">VBUS_C</text>
</g>
<g font-size="1.3" fill="#0000c2">
<text x="94" y="104.1">FSW = GND: 2.5 MHz,</text>
<text x="117" y="104.1">DEF = GND</text>
<text x="166.3" y="104.1">Vout = 0.8 V x (1 + 120k / 22k) = 5.16 V</text>
<text x="221" y="104.1">switches to USB below 1.0 V x (100k + 27k) / 27k = 4.7 V</text>
<text x="20.3" y="187.9">S-CONF 27.4k = setting 9: VSET mode, FB/VSET open = 3.3 V, auto PFM</text>
<text x="233.7" y="201.9">-&gt; MCU PC0</text>
<text x="289.5" y="201.9">-&gt; MCU PC1</text>
<text x="20.3" y="261.6">SBU1 / SBU2 not used; Rd 5.1k on each CC = 5 V sink (UFP)</text>
</g>
</svg>
